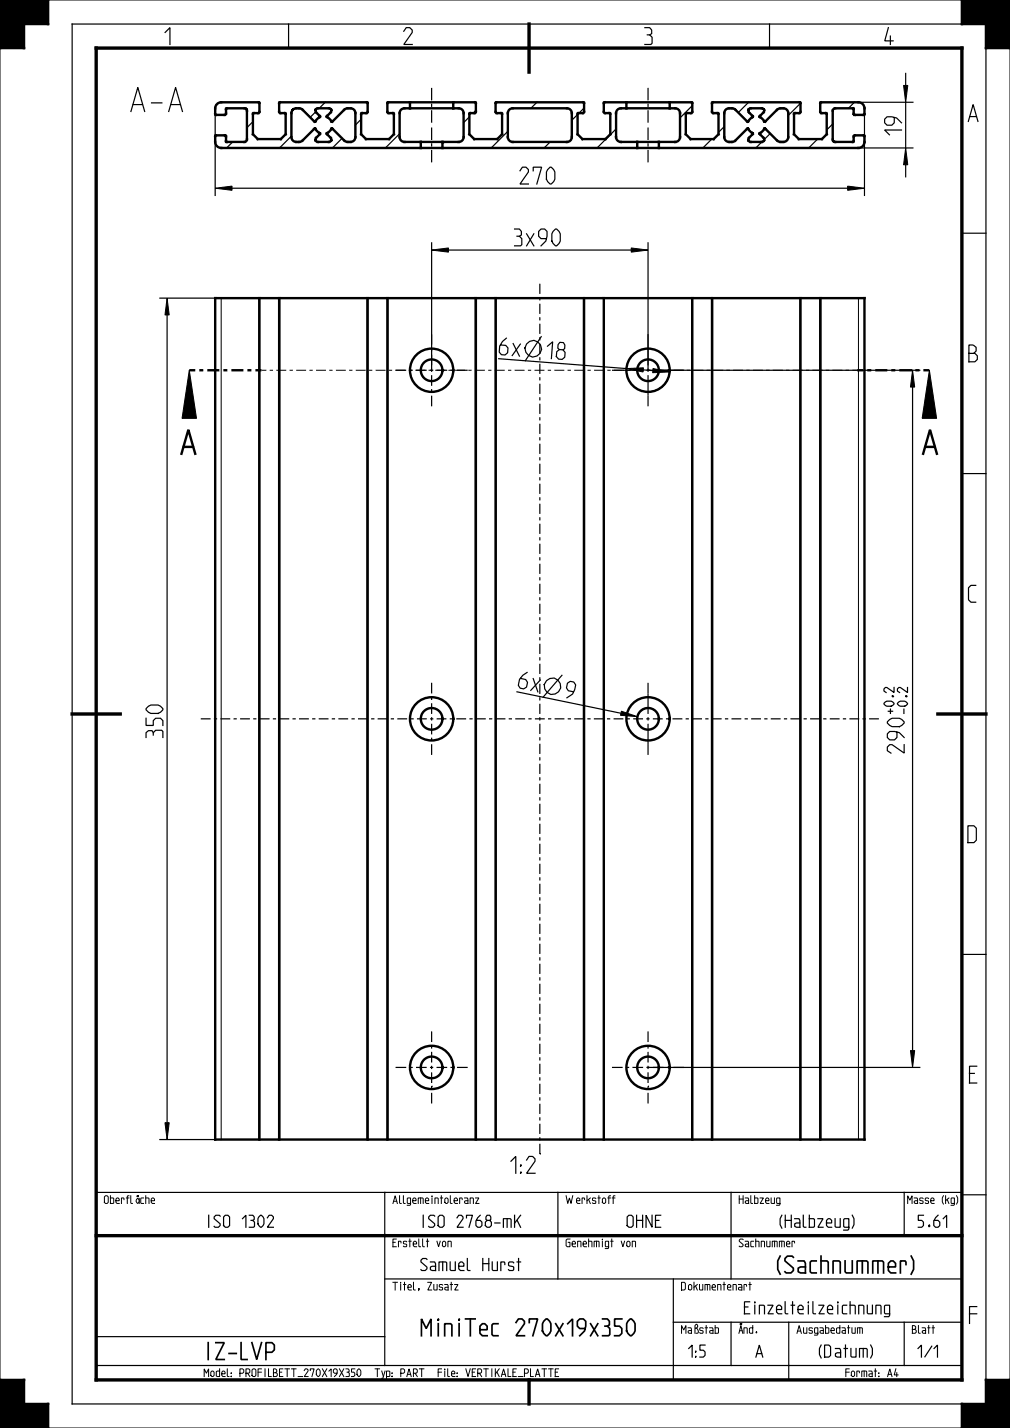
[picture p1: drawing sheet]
<svg xmlns="http://www.w3.org/2000/svg" width="210mm" height="297mm" viewBox="0 0 210 297" stroke-linecap="round" stroke-linejoin="round" font-family="sans-serif">
<path d="M0 0h10v5h-5v5h-5zM200 0h10v10h-5v-5h-5zM39.4 77l1.5 10h-3zM193.2 77l1.5 10h-3zM0 287h5v5h5v5h-10zM205 287h5v10h-10v-5h5z" fill="#000"/>
<g fill="none" stroke="#000" stroke-width=".21">
<path d="M0 0h10v5h-5v5h-5zM0 10v277M10 0h190M200 0h10v10h-5v-5h-5zM210 10v277M39.4 77l1.5 10h-3zM54.4 77h1M56.1 77h.7M57.5 77h2M60.2 77h.7M61.6 77h2M64.3 77h.7"/>
<path d="M65.7 77h2.1M68.5 77h.7M69.8 77h2.1M72.6 77h.7M74 77h2M76.7 77h.7M78.1 77h2.1M80.9 77h.6M82.2 77h2.1M85 77h.7M86.4 77h2M89.1 77h.7"/>
<path d="M90.5 77h2.1M93.2 77h.7M94.6 77h2.1M97.4 77h.7M98.7 77h2.1M101.5 77h.7M102.9 77h2M105.6 77h.7M107 77h2.1M109.8 77h.6M111.1 77h2.1M113.9 77h.7"/>
<path d="M115.3 77h2M118 77h.7M119.4 77h2.1M122.1 77h.7M123.5 77h2.1M126.3 77h.7M127.7 77h2M130.4 77h.7M131.8 77h2M134.5 77h.7M135.9 77h2.1M138.7 77h.7"/>
<path d="M140 77h2.1M142.8 77h.7M144.2 77h2M146.9 77h.7M148.3 77h2.1M151.1 77h.6M152.4 77h2.1M155.2 77h.7M156.6 77h2M159.3 77h.7M160.7 77h2.1M163.4 77h.7"/>
<path d="M164.8 77h2.1M167.6 77h.7M168.9 77h2.1M171.7 77h.7M173.1 77h2M175.8 77h.7M177.2 77h1M193.2 77l1.5 10h-3zM0 287h5v5h5v5h-10zM10 297h190M205 287h5v10h-10v-5h5z"/>
</g>
<g fill="none" stroke="#000" stroke-width=".5">
<path d="M0 0h10v5h-5v5h-5zM200 0h10v10h-5v-5h-5zM45.3 21.5l.7-.2h7.9v2.1l-1.2 .1-.1 .2v4.2l1 1h4.8l1-1v-4.2l-.2-.2-1.1-.1-.1-2 .2-.1h18.2v2.1l-1.2 .1-.1 .2v4.2l1 1h4.8l1-1v-4.2l-.2-.2-1.1-.1v-2.1h4.6v1.2h-1.1a1 1 0 0 0-1 1v5a1 1 0 0 0 1 1h3.4v1.3h-41.5a1.25 1.25 0 0 1-1.3-1.3v-1.2l.2-.2 1.9 .1 .2 .2 .1 1.1h4l.2-.5v-6l-.1-.3-.4-.2h-3.7l-.1 .2-.1 1.1-2.1 .1a2.48 2.48 0 0 1 .5-2.4zM60.9 22.8a1.76 1.76 0 0 1 2 0l2.6 2.5 1-1-.9-1.1v-.4l.3-.2 2.5-.1 .4 .2 .1 .5-.9 1.1 1 1 2.6-2.5a1.61 1.61 0 0 1 2.2 .3l.1 5.4a1.33 1.33 0 0 1-2.1 .9l-2.8-2.7-1 1.1 .9 1v.4l-.3 .3h-2.5l-.4-.1-.1-.6 .9-1-1-1.1-2.6 2.5a1.61 1.61 0 0 1-2.2-.3l-.1-5.4zM94.2 21.3h4.7v2.1l-1.2 .1-.1 .2v4.2l1 1h4.8l1-1v-4.2l-.2-.2-1.1-.1-.1-2 .2-.1h18.2v2.1l-1.2 .1-.1 .2v4.2l1 1h4.8l1-1v-4.2l-.2-.2-1.1-.1v-2.1h4.6v1.2h-1.1a1 1 0 0 0-1 1v5a1 1 0 0 0 1 1h3.4v1.3h-40.5v-1.3h3.4a1 1 0 0 0 1-1v-5a1 1 0 0 0-1-1h-1.2zM105.9 22.8l.7-.3h11.3a1 1 0 0 1 1 1v5a1 1 0 0 1-1 1h-11.3a1 1 0 0 1-1-1v-5zM139.2 21.3h4.7v2.1l-1.2 .1-.1 .2v4.2l1 1h4.8l1-1v-4.2l-.2-.2-1.1-.1-.1-2 .2-.1h18.2v2.1l-1.2 .1-.1 .2v4.2l1 1h4.8l1-1v-4.2l-.2-.2-1.1-.1v-2.1h7.9a1.25 1.25 0 0 1 1.2 1.2v1.2l-.1 .2h-2l-.1-.3-.1-1.1-4 .1-.3 .4v6l.2 .4 .3 .1h3.7l.2-.1 .1-1.2h2.1a2.48 2.48 0 0 1-.5 2.3l-.7 .3h-41.5v-1.3h3.4a1 1 0 0 0 1-1v-5a1 1 0 0 0-1-1h-1.2zM150.9 22.8a1.76 1.76 0 0 1 2 0l2.6 2.5 1-1-.9-1.1v-.4l.3-.2 2.5-.1 .4 .2 .1 .5-.9 1.1 1 1 2.6-2.5a1.61 1.61 0 0 1 2.2 .3l.1 5.4a1.33 1.33 0 0 1-2.1 .9l-2.8-2.7-1 1.1 .9 1v.4l-.3 .3h-2.5l-.4-.1-.1-.6 .9-1-1-1.1-2.6 2.5a1.61 1.61 0 0 1-2.2-.3l-.1-5.4zM39.4 77h1.2M41.4 77h.9M43.1 77h2.5M46.4 77h.9"/>
<path d="M48.1 77h2.5M51.4 77h.9M53.1 77h1.3M178.2 77h1.3M180.3 77h.9M182 77h2.5M185.3 77h.9M187 77h2.5M189.5 77h.1M190.3 77h.9M192 77h1.2M37.7 94.4l1.5-5 1.4 5"/>
<path d="M38.2 92.9h1.9M191.9 94.4l1.5-5 1.4 5M192.4 92.9h1.9M0 287h5v5h5v5h-10zM205 287h5v10h-10v-5h5z"/>
</g>
<g fill="none" stroke="#000" stroke-width=".25">
<path d="M60 5v5M160 5v5M200 5h-185v287h185M205 10v277M45.5 21.4l-.7 .7M48.4 29.5l-1.3 1.3M52.6 25.3l-1.3 1.3M60.6 28.3l-2.5 2.5M65.6 23.3l-1.1 1.1M67.6 21.3l-1.2 1.2M71.1 28.8l-2 2M75.1 24.8l-1.2 1.2"/>
<path d="M83.1 27.8l-3 3M92.4 29.5l-.4 .4M97.6 24.3l-1.2 1.2M98.9 23l-.5 .5M105.6 27.3l-3.5 3.5M111.6 21.3l-1.2 1.2M114.4 29.5l-1.3 1.3M120.1 23.8l-1.2 1.2M121.4 22.5l-1 1M128.1 26.8l-4 4M143.9 22l-2.5 2.5M148 28.9l-1.9 1.9"/>
<path d="M150.6 26.3l-1.2 1.2M155.6 21.3l-2.1 2.1M158.4 29.5l-1.3 1.3M160.1 27.8l-1.2 1.2M166.4 21.5l-2.5 2.5M170 28.9l-1.8 1.9M173.1 25.8l-1.2 1.2M177.7 21.3l-1.3 1.2M200 48.5h5M200 98.5h5M200 198.5h5M20 257h180"/>
<path d="M20 248h180v39h-180zM80 248v36M116 248v18M152 248v18M188 248v9M200 248.5h5M20 278h60M80 266h120M140 275h60M140 266v21M152 275v9M164 275v12"/>
<path d="M188 275v9M20 284h180"/>
</g>
<path d="M20 10h180v277h-180zM110 5v10M15 148.5h10M195 148.5h10M20 257h180M110 287v5" fill="none" stroke="#000" stroke-width=".7"/>
<!-- layer: 01_ACHSEN -->
<g fill="none" stroke="#000" stroke-width=".25">
<path d="M89.7 18.3v2.6M134.7 18.3v2.6M89.7 21.6v.6M89.7 22.9v2.6M89.7 26.5v2.6M89.7 29.8v.7M89.7 31.2v2.6M134.7 21.6v.6M134.7 22.9v2.6M134.7 26.5v2.6M134.7 29.8v.7M134.7 31.2v2.6"/>
<path d="M112.2 59v2.1M82.2 77h2.3M85.1 77h.7M86.5 77h2.2M89.4 77h.7M89.7 69.5v2.2M89.7 72.4v.7M89.7 73.8v2.2M89.7 76.7v.6M89.7 78v2.2M90.8 77h2.2M93.7 77h.6"/>
<path d="M95 77h2.2M112.2 61.8v.7M112.2 63.2v2.1M112.2 66v.6M112.2 67.3v2.1M112.2 70.1v.7M112.2 71.5v2.1M112.2 74.3v.7M112.2 75.6v2.2M112.2 78.4v.7M112.2 79.8v2.1M127.2 77h6.5"/>
<path d="M134.4 77h.7M134.7 69.5v6.5M134.7 76.7v.6M134.7 78v6.5M135.8 77h6.4M89.7 80.9v.7M89.7 82.3v2.2M112.2 82.6v.7M112.2 84v2.1M112.2 86.8v.6M112.2 88.1v2.1M112.2 90.9v.7"/>
<path d="M112.2 92.3v2.1M112.2 95.1v.7M112.2 96.4v2.2M112.2 99.2v.7M112.2 100.6v2.1M112.2 103.4v.7M112.2 104.8v2.1M112.2 107.6v.6M112.2 108.9v2.1M112.2 111.7v.7M112.2 113.1v2.1M112.2 115.9v.7"/>
<path d="M112.2 117.2v2.2M112.2 120v.7M112.2 121.4v2.1M112.2 124.2v.7M112.2 125.6v2.1M112.2 128.4v.6M112.2 129.7v2.1M112.2 132.5v.7M112.2 133.9v2.1M112.2 136.7v.7M112.2 138v2.2M41.7 149.5h2.1"/>
<path d="M44.5 149.5h.6M45.8 149.5h2.1M48.6 149.5h.6M49.9 149.5h2.1M52.6 149.5h.7M54 149.5h2M56.7 149.5h.7M58.1 149.5h2M60.8 149.5h.7M62.2 149.5h2M64.9 149.5h.7M66.3 149.5h2"/>
<path d="M69 149.5h.7M70.4 149.5h2M73.1 149.5h.7M74.4 149.5h2.1M77.2 149.5h.6M78.5 149.5h2.1M81.3 149.5h.6M82.6 149.5h2.1M85.3 149.5h.7M86.7 149.5h2M89.4 149.5h.7M89.7 142v2.2"/>
<path d="M89.7 144.9v.7M89.7 146.3v2.2M89.7 149.2v.6M89.7 150.5v2.2M89.7 153.4v.7M89.7 154.8v2.2M90.8 149.5h2M93.5 149.5h.7M94.9 149.5h2M97.6 149.5h.7M99 149.5h2M101.7 149.5h.7"/>
<path d="M103 149.5h2.1M105.8 149.5h.7M107.1 149.5h2.1M109.9 149.5h.6M111.2 149.5h2.1M112.2 140.8v.7M112.2 142.2v2.1M112.2 145v.7M112.2 146.4v2.1M112.2 149.2v.6M112.2 150.5v2.1M112.2 153.3v.7"/>
<path d="M112.2 154.7v2.1M112.2 157.5v.7M112.2 158.8v2.2M113.9 149.5h.7M115.3 149.5h2.1M118 149.5h.7M119.4 149.5h2M122.1 149.5h.7M123.5 149.5h2M126.2 149.5h.7M127.6 149.5h2M130.3 149.5h.7"/>
<path d="M131.7 149.5h2M134.4 149.5h.7M134.7 142v6.5M134.7 149.2v.6M134.7 150.5v6.5M135.7 149.5h2.1M138.5 149.5h.6M139.8 149.5h2.1M142.6 149.5h.6M143.9 149.5h2.1M146.6 149.5h.7M148 149.5h2"/>
<path d="M150.7 149.5h.7M152.1 149.5h2M154.8 149.5h.7M156.2 149.5h2M158.9 149.5h.7M160.3 149.5h2M163 149.5h.7M164.3 149.5h2.1M167.1 149.5h.7M168.4 149.5h2.1M171.2 149.5h.6M172.5 149.5h2.1"/>
<path d="M175.2 149.5h.7M176.6 149.5h2.1M179.3 149.5h.7M180.7 149.5h2M112.2 161.6v.7M112.2 163v2.1M112.2 165.8v.7M112.2 167.2v2.1M112.2 170v.6M112.2 171.3v2.1M112.2 174.1v.7M112.2 175.5v2.1"/>
<path d="M112.2 178.3v.7M112.2 179.6v2.2M112.2 182.4v.7M112.2 183.8v2.1M112.2 186.6v.7M112.2 188v2.1M112.2 190.8v.6M112.2 192.1v2.1M112.2 194.9v.7M112.2 196.3v2.1M112.2 199.1v.7M89.7 214.5v2.2"/>
<path d="M89.7 217.4v.7M89.7 218.8v2.2M112.2 200.4v2.2M112.2 203.2v.7M112.2 204.6v2.1M112.2 207.4v.7M112.2 208.8v2.1M112.2 211.6v.6M112.2 212.9v2.1M112.2 215.7v.7M112.2 217.1v2.1M112.2 219.9v.7"/>
<path d="M134.7 214.5v2.2M134.7 217.4v.7M134.7 218.8v2.2M82.2 222h2.3M85.1 222h.7M86.5 222h2.2M89.4 222h.7M89.7 225.9h.1M89.7 221.7v.6M89.7 223v2.2M89.7 225.9v.7M89.7 227.3v2.2"/>
<path d="M90.8 222h2.2M93.7 222h.6M95 222h2.2M112.2 221.2v2.2M112.2 224v.7M112.2 225.4v2.1M112.2 228.2v.7M112.2 229.6v2.1M112.2 232.4v.6M112.2 233.7v2.1M112.2 236.5v.7M112.2 237.9v2.1"/>
<path d="M127.2 222h2.3M130.1 222h.7M131.5 222h2.2M134.4 222h.7M134.7 225.9h.1M134.7 221.7v.6M134.7 223v2.2M134.7 225.9v.7M134.7 227.3v2.2M135.8 222h2.2M138.7 222h.6M140 222h2.2"/>
<path d="M112.2 240h.1"/>
</g>
<g fill="none" stroke="#000" stroke-width=".5">
<path d="M85.2 22.5h9M85.2 21.3h9M87.5 30.8h4.5M87.5 29.5h4.5M130.2 22.5h9M130.2 21.3h9M132.5 30.8h4.5M132.5 29.5h4.5"/>
<circle cx="89.7" cy="77" r="4.5"/>
<circle cx="89.7" cy="77" r="2.25"/>
<circle cx="134.7" cy="77" r="4.5"/>
<circle cx="134.7" cy="77" r="2.25"/>
<circle cx="89.7" cy="149.5" r="4.5"/>
<circle cx="89.7" cy="149.5" r="2.25"/>
<circle cx="134.7" cy="149.5" r="4.5"/>
<circle cx="134.7" cy="149.5" r="2.25"/>
<circle cx="89.7" cy="222" r="4.5"/>
<circle cx="89.7" cy="222" r="2.25"/>
<circle cx="134.7" cy="222" r="4.5"/>
<circle cx="134.7" cy="222" r="2.25"/>
</g>
<!-- layer: 02_ALLE_KE -->
<g fill="none" stroke="#000" stroke-width=".5">
<path d="M44.7 62h135v175h-135zM53.9 62v175M58 62v175M76.4 62v175M80.5 62v175M98.9 62v175M103 62v175M121.4 62v175M125.5 62v175M143.9 62v175M148 62v175M166.4 62v175"/>
<path d="M170.5 62v175"/>
</g>
<g fill="none" stroke="#000" stroke-width=".21">
<path d="M46 62v175M53.8 62v175M58.2 62v175M76.3 62v175M80.7 62v175M98.8 62v175M103.2 62v175M121.3 62v175M125.7 62v175M143.8 62v175M148.2 62v175M166.3 62v175"/>
<path d="M170.7 62v175M178.5 62v175"/>
</g>
<!-- layer: 04_ZCHNBEMASSUNG -->
<g fill="none" stroke="#000" stroke-width=".25">
<path d="M188.3 15.3v2.5M44.7 23.8v16.8M48.2 39.1h128M178.6 30.8h11.2M178.6 21.3h11.2M179.7 23.8v16.8M188.3 21.3v9.5M188.3 34.3v2.5M89.7 50.5v26.4M93.2 52h38M134.7 50.5v26.4M33.2 62h11.6"/>
<path d="M34.7 65.5v168M103.7 74.6l26.6 2.1M112.5 70l-3.3 5M133.7 76.9l2 .2M134.8 77h56.4M139.2 77.3a4.5 4.5 0 0 1-4.5 4.2M189.7 80.5v138M107.5 143.9l21.6 4.4M116.8 140.5l-3.9 4.5M134.7 147.3a2.25 2.25 0 0 0-2.2 1.8M33.2 237h11.5M134.8 222h56.4"/>
<circle cx="110.8" cy="72.5" r="1.72"/>
<circle cx="114.8" cy="142.7" r="1.72"/>
</g>
<g fill="#000">
<path d="M44.7 39.1l3.5-.4v.9zM176.2 38.7l3.5 .4-3.5 .5zM187.9 17.8h.8l-.4 3.5zM188.3 30.8l.4 3.5h-.8zM89.7 52l3.5-.4v.8zM131.2 51.6l3.5 .4-3.5 .4zM34.7 62l.5 3.5h-.9zM130.3 76.7l3.5-.2-.1 .9zM135.8 76.6l3.4 .8-3.5 .1zM189.7 77l.5 3.5h-.9zM129.2 147.9l3.3 1.2-3.5-.3zM34.3 233.5h.9l-.5 3.5z"/>
<path d="M189.3 218.5h.9l-.5 3.5z"/>
</g>
<g fill="none" stroke="#000" stroke-width=".21">
<path d="M187.9 17.8h.8l-.4 3.5zM44.7 39.1l3.5-.4v.9zM176.2 38.7l3.5 .4-3.5 .5zM188.3 30.8l.4 3.5h-.8zM89.7 52l3.5-.4v.8zM131.2 51.6l3.5 .4-3.5 .4zM34.7 62l.5 3.5h-.9zM130.3 76.7l3.5-.2-.1 .9zM135.8 76.6l3.4 .8-3.5 .1zM189.7 77l.5 3.5h-.9zM129.2 147.9l3.3 1.2-3.5-.3zM189.3 218.5h.9l-.5 3.5z"/>
<path d="M34.3 233.5h.9l-.5 3.5z"/>
</g>
<text font-size="6.5" x="27.7" y="23.2">A-A</text>
<g font-size="4.6">
<text x="33.6" y="9.3">1</text>
<text x="83.6" y="9.3">2</text>
<text x="133.6" y="9.3">3</text>
<text x="183.6" y="9.3">4</text>
<text x="187.4" y="28" transform="rotate(-90 187.4 28)">19</text>
<text x="201.1" y="25.3">A</text>
<text x="108.1" y="38.3">270</text>
<text x="107" y="51.1">3x90</text>
<text x="103.8" y="73.7" transform="rotate(4 103.8 73.7)">6x</text>
<text x="113.6" y="74.5" transform="rotate(4 113.6 74.5)">18</text>
<text x="201.1" y="75.3">B</text>
<text x="201.1" y="125.3">C</text>
<text x="33.9" y="153.4" transform="rotate(-90 33.9 153.4)">350</text>
<text x="188" y="156.6" transform="rotate(-90 188 156.6)">290</text>
<text x="201.1" y="175.3">D</text>
<text x="201.1" y="225.3">E</text>
<text x="104.1" y="244">1:2</text>
<text x="159.6" y="264.8">(Sachnummer)</text>
<text x="201.1" y="275.3">F</text>
<text x="85.4" y="277.8">MiniTec 270x19x350</text>
<text x="41.8" y="282.8">IZ-LVP</text>
</g>
<g font-size="4.5">
<text x="107.7" y="143" transform="rotate(12 107.7 143)">6x</text>
<text x="117.4" y="145" transform="rotate(12 117.4 145)">9</text>
</g>
<g font-size="3.3">
<text x="42.2" y="255.3">ISO 1302</text>
<text x="87.3" y="255.3">ISO 2768-mK</text>
<text x="130.1" y="255.3">OHNE</text>
<text x="160.2" y="255.3">(Halbzeug)</text>
<text x="190.1" y="255.3">5.61</text>
<text x="86.3" y="264.3">Samuel Hurst</text>
<text x="151.5" y="273.3">Einzelteilzeichnung</text>
<text x="142.1" y="282.3">1:5</text>
<text x="157" y="282.3">A</text>
<text x="169.2" y="282.3">(Datum)</text>
<text x="190.4" y="282.3">1/1</text>
</g>
<g font-size="2.7">
<text x="185.9" y="148.4" transform="rotate(-90 185.9 148.4)">+0.2</text>
<text x="188.7" y="148.4" transform="rotate(-90 188.7 148.4)">-0.2</text>
</g>
<g font-size="2.1">
<text x="21.4" y="250.3">Oberfläche</text>
<text x="81.4" y="250.3">Allgemeintoleranz</text>
<text x="117.4" y="250.3">Werkstoff</text>
<text x="153.4" y="250.3">Halbzeug</text>
<text x="187.8" y="250.3">Masse (kg)</text>
<text x="81.4" y="259.3">Erstellt von</text>
<text x="117.4" y="259.3">Genehmigt von</text>
<text x="153.4" y="259.3">Sachnummer</text>
<text x="81.4" y="268.3">Titel, Zusatz</text>
<text x="141.4" y="268.3">Dokumentenart</text>
<text x="141.4" y="277.3">Maßstab</text>
<text x="153.4" y="277.3">Änd.</text>
<text x="165.4" y="277.3">Ausgabedatum</text>
<text x="189.4" y="277.3">Blatt</text>
<text x="41.7" y="286.3">Model: PROFILBETT_270X19X350</text>
<text x="77.5" y="286.3">Typ: PART</text>
<text x="90.2" y="286.3">File:VERTIKALE_PLATTE</text>
<text x="175.1" y="286.3">Format: A4</text>
</g>
</svg>
